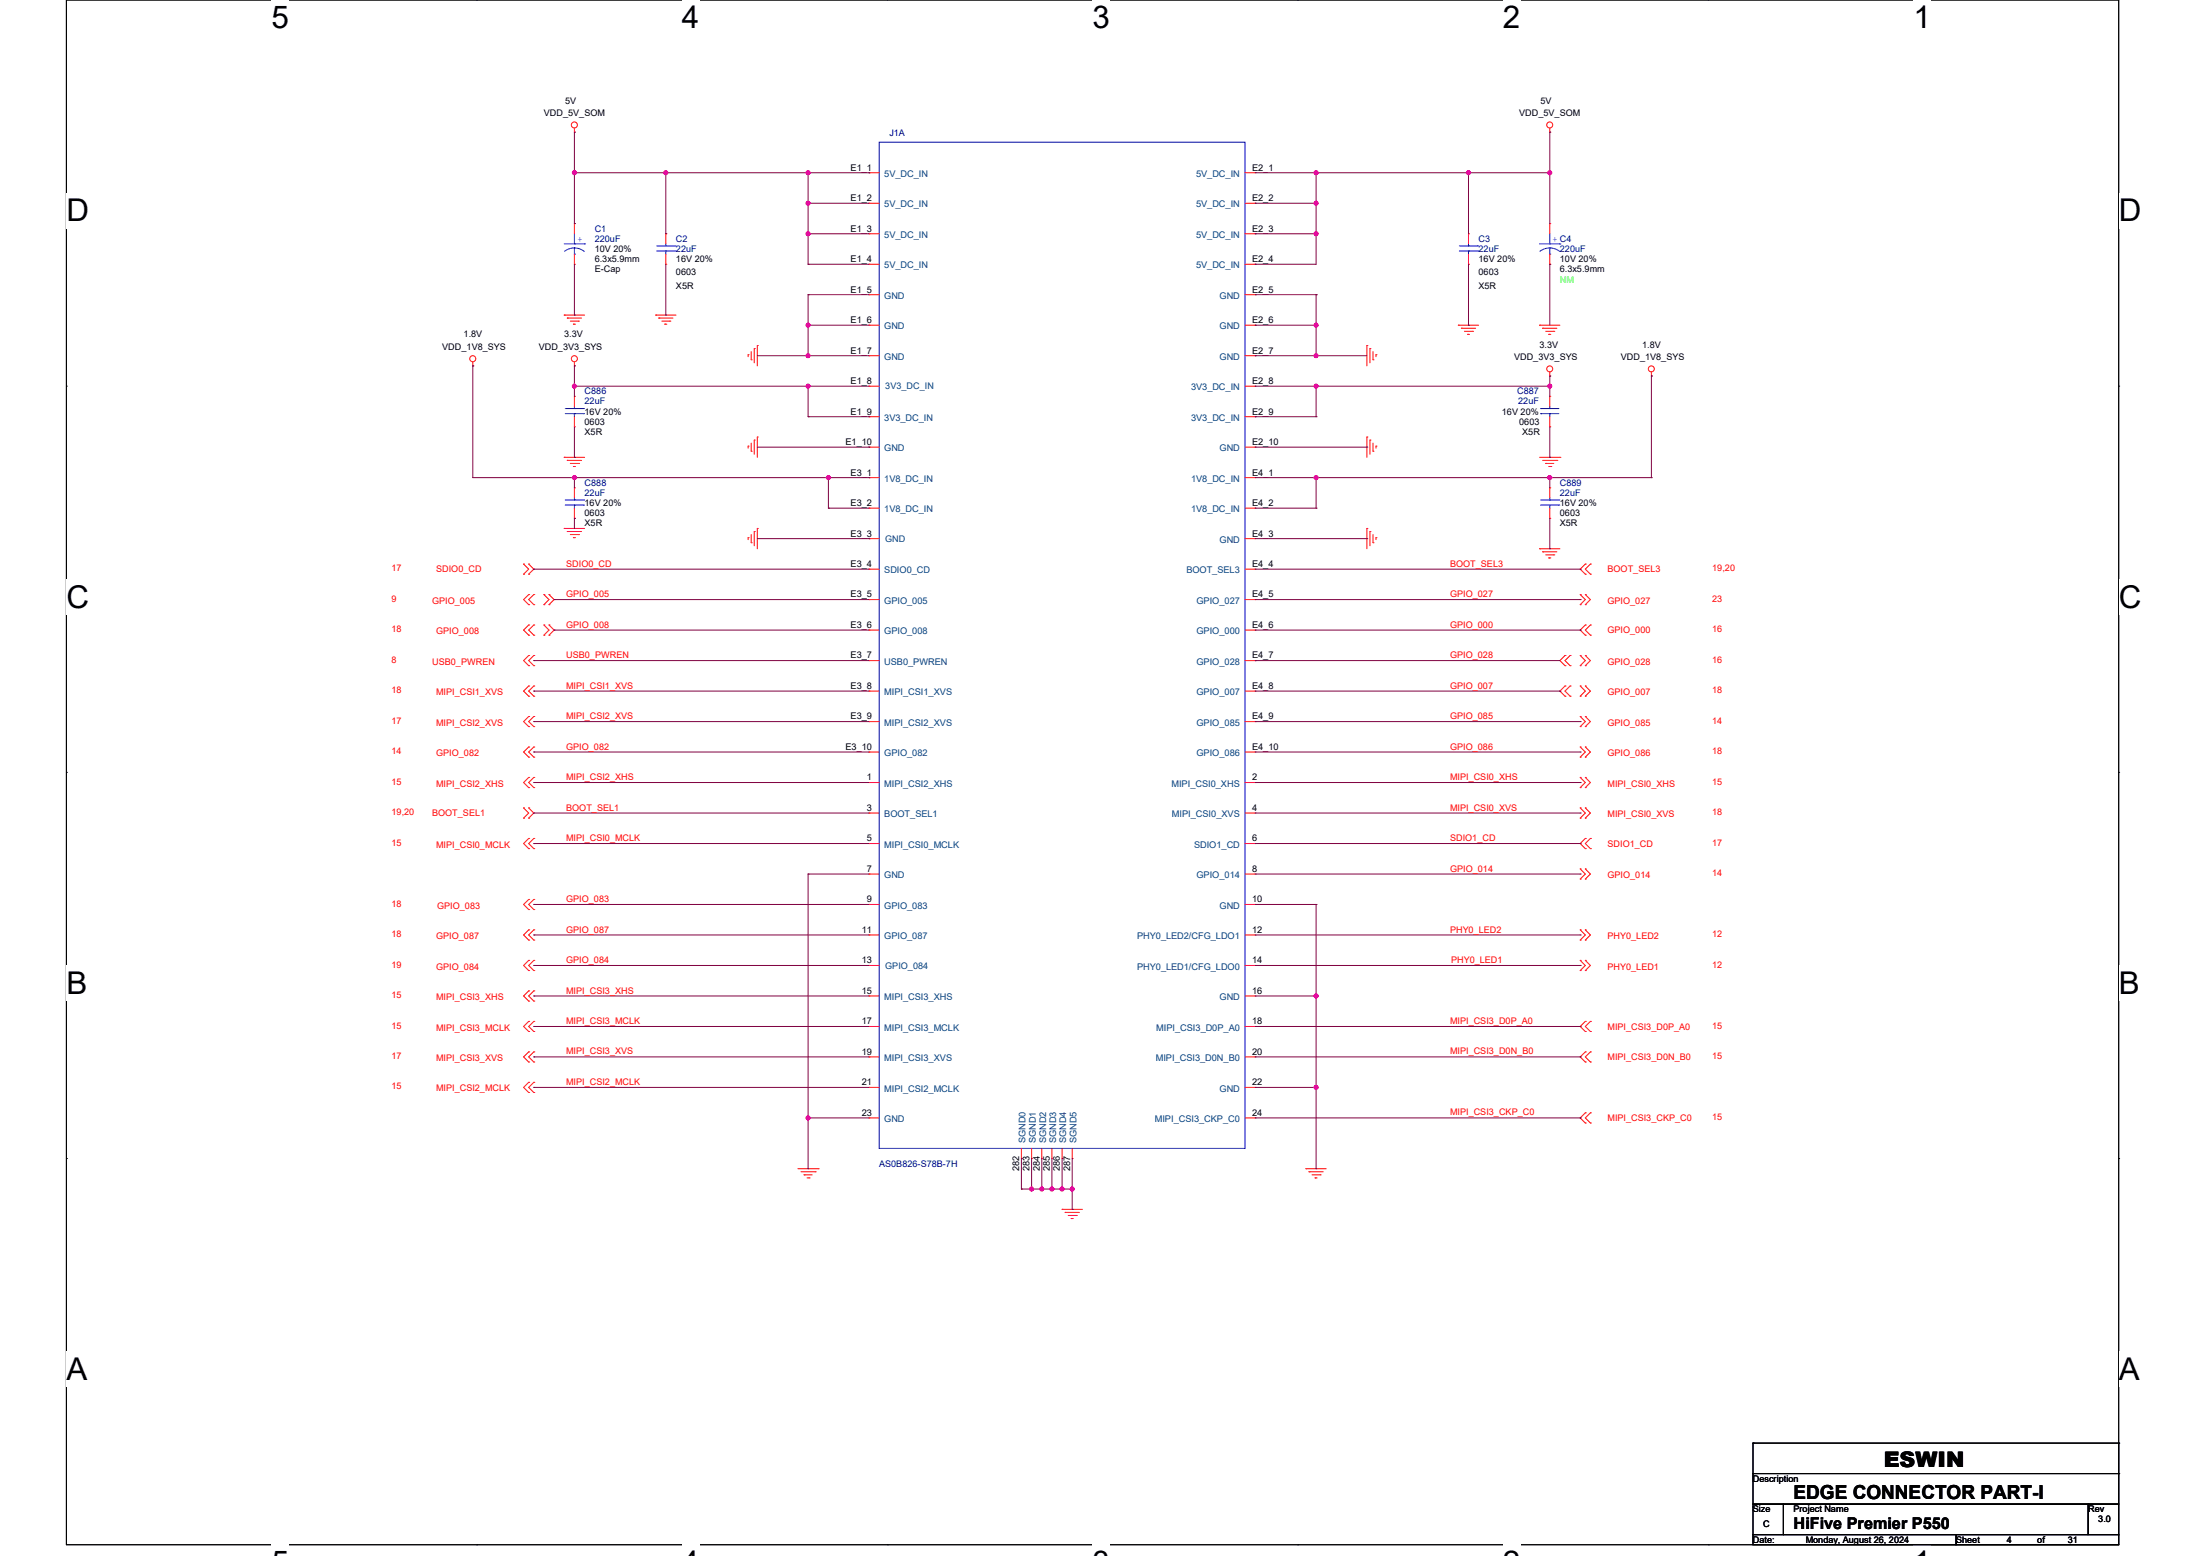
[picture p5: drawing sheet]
<svg xmlns="http://www.w3.org/2000/svg" width="297mm" height="210mm" viewBox="0 0 297 210" stroke-linecap="round" stroke-linejoin="round" font-family="sans-serif">
<path d="M9 0h277v208.5h-277z" fill="none" stroke="#000" stroke-width=".14"/>
<g fill="#fff">
<path d="M36.7 0h2.3v4.7h-2.3z"/>
<path d="M36.7 208.5h2.3v1.5h-2.3z"/>
</g>
<path d="M64.4 0h.1M64.4 208.5h.1" fill="none" stroke="#000" stroke-width=".14"/>
<g fill="#fff">
<path d="M92.1 0h2.3v4.7h-2.3z"/>
<path d="M92.1 208.5h2.3v1.5h-2.3z"/>
</g>
<path d="M119.8 0h.1M119.8 208.5h.1" fill="none" stroke="#000" stroke-width=".14"/>
<g fill="#fff">
<path d="M147.5 0h2.3v4.7h-2.3z"/>
<path d="M147.5 208.5h2.3v1.5h-2.3z"/>
</g>
<path d="M175.2 0h.1M175.2 208.5h.1" fill="none" stroke="#000" stroke-width=".14"/>
<g fill="#fff">
<path d="M202.9 0h2.3v4.7h-2.3z"/>
<path d="M202.9 208.5h2.3v1.5h-2.3z"/>
</g>
<path d="M230.6 0h.1M230.6 208.5h.1" fill="none" stroke="#000" stroke-width=".14"/>
<g fill="#fff">
<path d="M258.3 0h2.4v4.7h-2.4z"/>
<path d="M258.3 208.5h2.4v1.5h-2.4z"/>
<path d="M9 26.1h3v4.7h-3z"/>
<path d="M286 26.1h3.1v4.7h-3.1z"/>
<path d="M9 78.2h3v4.7h-3z"/>
<path d="M286 78.2h3.1v4.7h-3.1z"/>
</g>
<path d="M9 52.1h.1M286 52.1h.1" fill="none" stroke="#000" stroke-width=".14"/>
<g fill="#fff">
<path d="M9 130.3h2.8v4.7h-2.8z"/>
<path d="M286 130.3h2.9v4.7h-2.9z"/>
</g>
<path d="M9 104.2h.1M286 104.2h.1" fill="none" stroke="#000" stroke-width=".14"/>
<g fill="#fff">
<path d="M9 182.4h2.8v4.7h-2.8z"/>
<path d="M286 182.4h2.9v4.7h-2.9z"/>
</g>
<g fill="none" stroke="#000" stroke-width=".14">
<path d="M9 156.4h.1M286 156.4h.1M236.7 198.9h49.3v4.1h-49.3zM236.7 194.8h.1M236.7 194.8v4.1M236.7 194.8h49.3M286 194.8h.1M286 198.9h.1M286 194.8v4.1M236.7 203h4.1v4.1h-4.1zM236.7 207.1h27.4v1.4h-27.4zM240.8 203h41.1v4.1h-41.1z"/>
<path d="M264.1 207.1h21.9v1.4h-21.9zM281.9 203h4.1v4.1h-4.1z"/>
</g>
<g fill="none" stroke="#f00" stroke-width=".14">
<path d="M77.5 17.8h.1M77.5 17.3v.5M209.2 17.8h.1M209.2 17.3v.5M77.5 30.2h.1M77.5 35.7h.1M77.5 30.2v1.3M77.5 34.3v1.4M89.9 31.5h.1M89.9 35.7h.1M89.9 31.5v1.4M89.9 34.3v1.4"/>
<path d="M117.3 23.3h.1M117.3 27.4h.1M117.3 31.5h.1M117.3 35.7h.1M117.3 39.8h.1M117.3 23.3h1.4M117.3 27.4h1.4M117.3 31.5h1.4M117.3 35.7h1.4M117.3 39.8h1.4M168.1 23.3h1.3M168.1 27.4h1.3"/>
<path d="M168.1 31.5h1.3M168.1 35.7h1.3M168.1 39.8h1.3M169.4 23.3h.1M169.4 27.4h.1M169.4 31.5h.1M169.4 35.7h.1M169.4 39.8h.1M198.2 31.5h.1M198.2 35.7h.1M198.2 31.5v1.4M198.2 34.3v1.4"/>
<path d="M209.2 30.2h.1M209.2 35.7h.1M209.2 30.2v1.3M209.2 34.3v1.4M63.8 49.4h.1M63.8 48.8v.6M76.2 42.5h.1M76.2 42.5h2.7M76.6 42.9h.1M76.6 42.9h1.9M77 43.3h1.1M77.4 43.8h.1"/>
<path d="M77.4 43.8h.3M77.5 49.4h.1M77.5 53.5h.1M77.5 57.6h.1M77.5 48.8v.6M77.5 53.5v1.4M77.5 56.2v1.4M78.1 43.3h.1M88.5 42.5h.1M88.5 42.5h2.8M88.9 42.9h.1M88.9 42.9h1.9"/>
<path d="M89.3 43.3h1.1M89.7 43.8h.1M89.7 43.8h.3M90.4 43.3h.1M101 47.9h.1M101 47.9v.2M101.4 48.6h.1M101.4 47.5v1.1M101.4 59.8v1.1M101.8 47h.1M101.8 59.4h.1M101.8 47v2"/>
<path d="M101.8 59.4v1.9M102.2 46.6h.1M102.2 59h.1M102.2 46.6v2.8M102.2 59v2.7M117.3 43.9h.1M117.3 48h.1M117.3 52.1h.1M117.3 56.2h.1M117.3 43.9h1.4M117.3 48h1.4M117.3 52.1h1.4"/>
<path d="M117.3 56.2h1.4M168.1 43.9h1.3M168.1 48h1.3M168.1 52.1h1.3M168.1 56.2h1.3M169.4 43.9h.1M169.4 48h.1M169.4 52.1h.1M169.4 56.2h.1M184.5 46.6h.1M184.5 59h.1M184.5 46.6v2.8"/>
<path d="M184.5 59v2.7M184.9 47h.1M184.9 59.4h.1M184.9 47v2M184.9 59.4v1.9M185.4 48.6h.1M185.4 47.5v1.1M185.4 59.8v1.1M185.8 47.9h.1M185.8 47.9v.2M196.9 43.9h.1M196.9 43.9h2.7"/>
<path d="M197.3 44.3h.1M197.3 44.3h1.9M197.7 44.7h1.1M198.1 45.1h.1M198.1 45.1h.3M198.8 44.7h.1M207.8 43.9h.1M207.8 43.9h2.8M208.3 44.3h.1M208.3 44.3h1.9M208.7 44.7h1.1M209.1 45.1h.1"/>
<path d="M209.1 45.1h.3M209.2 50.7h.1M209.2 53.5h.1M209.2 57.6h.1M209.2 50.2v.5M209.2 53.5v1.4M209.2 56.2v1.4M209.8 44.7h.1M222.9 50.7h.1M222.9 50.2v.5M70.7 77.5h.1M70.7 76.1h.1"/>
<path d="M70.7 76.1l.7 .7-.7 .7M71.4 76.1h.1M71.4 77.5h.1M71.4 76.1l.7 .7-.7 .7M76.2 61.7h.1M76.2 71.3h.1M76.2 61.7h2.7M76.2 71.3h2.7M76.6 62.1h.1M76.6 71.7h.1M76.6 62.1h1.9M76.6 71.7h1.9"/>
<path d="M77 62.5h1.1M77 72.1h1.1M77.4 63h.1M77.4 72.6h.1M77.4 63h.3M77.4 72.6h.3M77.5 65.8h.1M77.5 70h.1M77.5 65.8v1.4M77.5 68.6v1.4M78.1 62.5h.1M78.1 72.1h.1"/>
<path d="M101 72.6h.1M101 60.2h.1M101 60.2v.3M101 72.6v.2M101.4 73.2h.1M101.4 60.9h.1M101.4 72.1v1.1M101.8 71.7h.1M101.8 71.7v2M102.2 71.3h.1M102.2 71.3v2.8M117.3 60.3h.1"/>
<path d="M117.3 64.5h.1M117.3 68.6h.1M117.3 72.7h.1M117.3 76.8h.1M117.3 60.3h1.4M117.3 64.5h1.4M117.3 68.6h1.4M117.3 72.7h1.4M117.3 76.8h1.4M168.1 60.3h1.3M168.1 64.5h1.3M168.1 68.6h1.3"/>
<path d="M168.1 72.7h1.3M168.1 76.8h1.3M169.4 60.3h.1M169.4 64.5h.1M169.4 68.6h.1M169.4 72.7h.1M169.4 76.8h.1M184.5 71.3h.1M184.5 71.3v2.8M184.9 71.7h.1M184.9 71.7v2M185.4 60.9h.1"/>
<path d="M185.4 73.2h.1M185.4 72.1v1.1M185.8 60.2h.1M185.8 72.6h.1M185.8 60.2v.3M185.8 72.6v.2M207.8 74.1h.1M207.8 61.7h2.8M207.8 74.1h2.8M208.3 74.5h.1M208.3 62.1h1.9M208.3 74.5h1.9"/>
<path d="M208.7 62.5h.1M208.7 62.5h1.1M208.7 74.9h1.1M209.1 75.3h.1M209.1 63h.3M209.1 75.3h.3M209.2 65.8h.1M209.2 70h.1M209.2 65.8v1.4M209.2 68.6v1.4M209.4 63h.1M209.8 74.9h.1"/>
<path d="M210.2 62.1h.1M210.6 61.7h.1M214 76.1h.1M214 77.5h.1M214 76.1l-.7 .7 .7 .7M214.7 77.5h.1M214.7 76.1h.1M214.7 76.1l-.7 .7 .7 .7M71.4 98.1h.1M71.4 96.7h.1M71.4 85.7h.1M71.4 84.3h.1"/>
<path d="M71.4 89.8h.1M71.4 88.5h.1M71.4 81.6h.1M71.4 80.2h.1M71.4 94h.1M71.4 92.6h.1M71.4 96.7l-.7 .7 .7 .7M71.4 80.2l-.7 .7 .7 .7M71.4 88.5l-.7 .7 .7 .6M71.4 84.3l-.7 .7 .7 .7M71.4 92.6l-.7 .7 .7 .7M72.1 98.1h.1"/>
<path d="M72.1 96.7h.1M72.1 85.7h.1M72.1 84.3h.1M72.1 89.8h.1M72.1 88.5h.1M72.1 81.6h.1M72.1 80.2h.1M72.1 94h.1M72.1 92.6h.1M72.1 96.7l-.7 .7 .7 .7M72.1 84.3l-.7 .7 .7 .7M72.1 88.5l-.7 .7 .7 .6"/>
<path d="M72.1 80.2l-.7 .7 .7 .7M72.1 92.6l-.7 .7 .7 .7M73.4 85.7h.1M73.4 84.3h.1M73.4 81.6h.1M73.4 80.2h.1M73.4 84.3l.7 .7-.7 .7M73.4 80.2l.7 .7-.7 .7M74.1 84.3h.1M74.1 85.7h.1M74.1 80.2h.1M74.1 81.6h.1"/>
<path d="M74.1 84.3l.7 .7-.7 .7M74.1 80.2l.7 .7-.7 .7M117.3 80.9h.1M117.3 85h.1M117.3 89.2h.1M117.3 93.3h.1M117.3 97.4h.1M117.3 80.9h1.4M117.3 85h1.4M117.3 89.2h1.4M117.3 93.3h1.4M117.3 97.4h1.4"/>
<path d="M168.1 80.9h1.3M168.1 85h1.3M168.1 89.2h1.3M168.1 93.3h1.3M168.1 97.4h1.3M169.4 80.9h.1M169.4 85h.1M169.4 89.2h.1M169.4 93.3h.1M169.4 97.4h.1M211.3 92.6h.1M211.3 94h.1"/>
<path d="M211.3 88.5h.1M211.3 89.8h.1M211.3 92.6l-.7 .7 .7 .7M211.3 88.5l-.7 .7 .7 .6M212 94h.1M212 92.6h.1M212 89.8h.1M212 88.5h.1M212 92.6l-.7 .7 .7 .7M212 88.5l-.7 .7 .7 .6M213.3 94h.1M213.3 92.6h.1"/>
<path d="M213.3 89.8h.1M213.3 88.5h.1M213.3 81.6h.1M213.3 80.2h.1M213.3 98.1h.1M213.3 96.7h.1M213.3 92.6l.7 .7-.7 .7M213.3 88.5l.7 .7-.7 .6M213.3 80.2l.7 .7-.7 .7M213.3 96.7l.7 .7-.7 .7M214 94h.1M214 92.6h.1"/>
<path d="M214 89.8h.1M214 88.5h.1M214 81.6h.1M214 80.2h.1M214 84.3h.1M214 85.7h.1M214 98.1h.1M214 96.7h.1M214 88.5l.7 .7-.7 .6M214 96.7l.7 .7-.7 .7M214 92.6l.7 .7-.7 .7M214 80.2l.7 .7-.7 .7"/>
<path d="M214 84.3l-.7 .7 .7 .7M214.7 85.7h.1M214.7 84.3h.1M214.7 84.3l-.7 .7 .7 .7M70.7 110.4h.1M70.7 109h.1M70.7 109l.7 .7-.7 .7M71.4 109h.1M71.4 110.4h.1M71.4 102.2h.1M71.4 100.8h.1M71.4 106.3h.1"/>
<path d="M71.4 104.9h.1M71.4 114.5h.1M71.4 113.2h.1M71.4 109l.7 .7-.7 .7M71.4 100.8l-.7 .7 .7 .7M71.4 104.9l-.7 .7 .7 .7M71.4 113.2l-.7 .6 .7 .7M72.1 102.2h.1M72.1 100.8h.1M72.1 106.3h.1M72.1 104.9h.1M72.1 114.5h.1"/>
<path d="M72.1 113.2h.1M72.1 100.8l-.7 .7 .7 .7M72.1 104.9l-.7 .7 .7 .7M72.1 113.2l-.7 .6 .7 .7M117.3 101.5h.1M117.3 105.6h.1M117.3 109.7h.1M117.3 113.8h.1M117.3 118h.1M117.3 101.5h1.4M117.3 105.6h1.4M117.3 109.7h1.4"/>
<path d="M117.3 113.8h1.4M117.3 118h1.4M168.1 101.5h1.3M168.1 105.6h1.3M168.1 109.7h1.3M168.1 113.8h1.3M168.1 118h1.3M169.4 101.5h.1M169.4 118h.1M169.4 105.6h.1M169.4 109.7h.1M169.4 113.8h.1"/>
<path d="M213.3 118.6h.1M213.3 117.3h.1M213.3 102.2h.1M213.3 100.8h.1M213.3 110.4h.1M213.3 109h.1M213.3 106.3h.1M213.3 104.9h.1M213.3 117.3l.7 .7-.7 .6M213.3 100.8l.7 .7-.7 .7M213.3 109l.7 .7-.7 .7M213.3 104.9l.7 .7-.7 .7"/>
<path d="M214 118.6h.1M214 117.3h.1M214 102.2h.1M214 100.8h.1M214 110.4h.1M214 109h.1M214 106.3h.1M214 104.9h.1M214 113.2h.1M214 114.5h.1M214 117.3l.7 .7-.7 .6M214 100.8l.7 .7-.7 .7"/>
<path d="M214 109l.7 .7-.7 .7M214 104.9l.7 .7-.7 .7M214 113.2l-.7 .6 .7 .7M214.7 114.5h.1M214.7 113.2h.1M214.7 113.2l-.7 .6 .7 .7M71.4 139.2h.1M71.4 137.8h.1M71.4 122.8h.1M71.4 121.4h.1M71.4 131h.1M71.4 129.6h.1"/>
<path d="M71.4 126.9h.1M71.4 125.5h.1M71.4 135.1h.1M71.4 133.7h.1M71.4 137.8l-.7 .7 .7 .7M71.4 121.4l-.7 .7 .7 .7M71.4 129.6l-.7 .7 .7 .7M71.4 125.5l-.7 .7 .7 .7M71.4 133.7l-.7 .7 .7 .7M72.1 139.2h.1M72.1 137.8h.1M72.1 122.8h.1"/>
<path d="M72.1 121.4h.1M72.1 131h.1M72.1 129.6h.1M72.1 126.9h.1M72.1 125.5h.1M72.1 135.1h.1M72.1 133.7h.1M72.1 137.8l-.7 .7 .7 .7M72.1 121.4l-.7 .7 .7 .7M72.1 129.6l-.7 .7 .7 .7M72.1 125.5l-.7 .7 .7 .7M72.1 133.7l-.7 .7 .7 .7"/>
<path d="M117.3 126.2h.1M117.3 130.3h.1M117.3 134.4h.1M117.3 138.5h.1M117.3 122.1h.1M117.3 126.2h1.4M117.3 130.3h1.4M117.3 134.4h1.4M117.3 138.5h1.4M117.3 122.1h1.4M168.1 126.2h1.3M168.1 130.3h1.3"/>
<path d="M168.1 134.4h1.3M168.1 138.5h1.3M168.1 122.1h1.3M169.4 126.2h.1M169.4 130.3h.1M169.4 134.4h.1M169.4 138.5h.1M169.4 122.1h.1M213.3 126.9h.1M213.3 125.5h.1M213.3 131h.1M213.3 129.6h.1"/>
<path d="M213.3 125.5l.7 .7-.7 .7M213.3 129.6l.7 .7-.7 .7M214 137.8h.1M214 139.2h.1M214 126.9h.1M214 125.5h.1M214 131h.1M214 129.6h.1M214 137.8l-.7 .7 .7 .7M214 125.5l.7 .7-.7 .7M214 129.6l.7 .7-.7 .7M214.7 139.2h.1"/>
<path d="M214.7 137.8h.1M214.7 137.8l-.7 .7 .7 .7M71.4 143.3h.1M71.4 142h.1M71.4 147.4h.1M71.4 146.1h.1M71.4 142l-.7 .6 .7 .7M71.4 146.1l-.7 .7 .7 .6M72.1 143.3h.1M72.1 142h.1M72.1 147.4h.1M72.1 146.1h.1"/>
<path d="M72.1 142l-.7 .6 .7 .7M72.1 146.1l-.7 .7 .7 .6M107.7 157.7h2.8M108.1 158.1h2M108.5 158.6h.1M108.5 158.6h1.1M109 159h.2M109.2 159h.1M110.1 158.1h.1M110.5 157.7h.1M117.3 142.6h.1M117.3 146.8h.1"/>
<path d="M117.3 150.9h.1M117.3 142.6h1.4M117.3 146.8h1.4M117.3 150.9h1.4M137.9 156.4h.1M137.9 155v1.4M139.3 156.4h.1M139.3 155v1.4M140.6 156.4h.1M140.6 155v1.4M142 156.4h.1M142 155v1.4"/>
<path d="M143.4 156.4h.1M143.4 155v1.4M144.7 156.4h.1M144.7 155v1.4M168.1 142.6h1.3M168.1 146.8h1.3M168.1 150.9h1.3M169.4 142.6h.1M169.4 146.8h.1M169.4 150.9h.1M176.3 157.7h.1M176.3 157.7h2.7"/>
<path d="M176.7 158.1h.1M176.7 158.1h1.9M177.1 158.6h1.1M177.5 159h.1M177.5 159h.3M178.2 158.6h.1M214 142h.1M214 143.3h.1M214 150.2h.1M214 151.6h.1M214 142l-.7 .6 .7 .7M214 150.2l-.7 .7 .7 .7"/>
<path d="M214.7 143.3h.1M214.7 142h.1M214.7 151.6h.1M214.7 150.2h.1M214.7 142l-.7 .6 .7 .7M214.7 150.2l-.7 .7 .7 .7M143.4 163.2h.1M143.4 163.2h2.7M143.8 163.6h.1M143.8 163.6h1.9M144.2 164h1.1M144.6 164.5h.1"/>
<path d="M144.6 164.5h.3M145.3 164h.1"/>
<circle cx="77.5" cy="16.9" r=".41"/>
<circle cx="209.2" cy="16.9" r=".4"/>
<circle cx="63.8" cy="48.4" r=".41"/>
<circle cx="77.5" cy="48.4" r=".41"/>
<circle cx="209.2" cy="49.8" r=".4"/>
<circle cx="222.9" cy="49.8" r=".4"/>
</g>
<g fill="none" stroke="#00f" stroke-width=".14">
<path d="M118.7 19.2h49.4v135.8h-49.4zM76.2 32.9h2.7M77.5 34.3h.1M77.5 32.9h.1M77.5 33.5a2.18 2.18 0 0 1 1.4 .4M77.5 33.5a2.17 2.17 0 0 0-1.3 .4M77.5 31.5v1.4M77.5 33.5v.8M78.9 32.9h.1M88.7 33.9h2.4M88.7 33.2h2.4M89.9 33.2h.1"/>
<path d="M89.9 33.9h.1M89.9 32.9v.3M89.9 33.9v.4M91.1 33.9h.1M91.1 33.2h.1M197 33.9h2.5M197 33.2h2.5M198.2 33.2h.1M198.2 33.9h.1M198.2 32.9v.3M198.2 33.9v.4M199.5 33.9h.1"/>
<path d="M199.5 33.2h.1M207.8 32.9h2.8M209.2 34.3h.1M209.2 32.9h.1M209.2 33.5a2.18 2.18 0 0 1 1.4 .4M209.2 33.5a2.18 2.18 0 0 0-1.3 .4M209.2 31.5v1.4M209.2 33.5v.8M210.6 32.9h.1M76.3 55.8h2.5M76.3 55.1h2.5M77.5 55.1h.1"/>
<path d="M77.5 55.8h.1M77.5 54.9v.2M77.5 55.8v.4M78.8 55.8h.1M78.8 55.1h.1M208 55.8h.1M208 55.1h.1M208 55.8h2.4M208 55.1h2.4M209.2 55.1h.1M209.2 55.8h.1M209.2 54.9v.2"/>
<path d="M209.2 55.8v.4M76.3 68.2h2.5M76.3 67.5h2.5M77.5 67.5h.1M77.5 68.2h.1M77.5 67.2v.3M77.5 68.2v.4M78.8 68.2h.1M78.8 67.5h.1M208 68.2h2.4M208 67.5h2.4M209.2 67.5h.1"/>
<path d="M209.2 68.2h.1M209.2 67.2v.3M209.2 68.2v.4M210.4 68.2h.1M210.4 67.5h.1"/>
</g>
<g fill="none" stroke="#800040" stroke-width=".14">
<path d="M77.5 17.8h.1M77.5 17.8v12.4M209.2 17.8h.1M209.2 17.8v12.4M77.5 23.3h.1M77.5 30.2h.1M77.5 23.3h39.8M77.5 35.7v6.8M89.9 31.5h.1M89.9 23.3v8.2M89.9 35.7v6.8M109.1 23.3h.1"/>
<path d="M109.1 27.4h.1M109.1 31.5h.1M109.1 35.7h.1M109.1 39.8h.1M109.1 27.4h8.2M109.1 31.5h8.2M109.1 35.7h8.2M109.1 23.3v12.4M109.1 39.8v8.2M109.1 39.8h8.2M117.3 23.3h.1M169.4 27.4h.1"/>
<path d="M169.4 31.5h.1M169.4 35.7h.1M169.4 23.3h39.8M169.4 27.4h8.3M169.4 31.5h8.3M169.4 39.8h8.3M177.7 23.3h.1M177.7 27.4h.1M177.7 31.5h.1M177.7 39.8h.1M177.7 23.3v12.4h-8.3M177.7 39.8v8.2"/>
<path d="M198.2 23.3h.1M198.2 23.3v8.2M198.2 35.7v8.2M209.2 23.3h.1M209.2 35.7h.1M209.2 35.7v8.2M63.8 49.4h.1M63.8 49.4v15.1h53.5M77.5 42.5h.1M77.5 52.1h.1M77.5 49.4h.1M77.5 49.4v4.1"/>
<path d="M77.5 57.6v4.1M77.5 52.1h39.8M89.9 42.5h.1M102.2 48h15.1M109.1 48h.1M109.1 43.9h.1M109.1 52.1h.1M109.1 56.2h.1M109.1 43.9h8.2M109.1 52.1v4.1M109.1 56.2h8.2M117.3 56.2h.1"/>
<path d="M169.4 43.9h.1M169.4 48h.1M169.4 56.2h.1M169.4 48h15.1M169.4 43.9h8.3M169.4 52.1h39.8M169.4 56.2h8.3M177.7 48h.1M177.7 52.1h.1M177.7 56.2h.1M177.7 52.1v4.1M198.2 43.9h.1"/>
<path d="M209.2 50.7h.1M209.2 52.1h.1M209.2 50.7v2.8M209.2 57.6v4.1M222.9 50.7h.1M222.9 50.7v13.8M72.1 76.8h.1M72.1 76.8h45.2M77.5 61.7h.1M77.5 64.5h.1M77.5 70h.1M77.5 64.5v1.3"/>
<path d="M77.5 70v1.3M102.2 72.7h15.1M102.2 60.3h15.1M111.8 64.5h.1M111.8 68.6h.1M111.8 68.6h5.5M111.8 64.5v4.1M117.3 72.7h.1M117.3 64.5h.1M117.3 60.3h.1M169.4 64.5h53.5M169.4 72.7h15.1"/>
<path d="M169.4 68.6h8.3M169.4 60.3h15.1M169.4 76.8h43.9M177.7 64.5h.1M177.7 68.6h.1M177.7 64.5v4.1M184.5 60.3h.1M184.5 72.7h.1M209.2 61.7h.1M209.2 64.5h.1M209.2 74.1h.1M209.2 64.5v1.3"/>
<path d="M209.2 70v4.1M213.3 76.8h.1M222.9 64.5h.1M72.1 97.4h.1M72.1 89.2h.1M72.1 93.3h.1M72.1 97.4h45.2M72.1 93.3h45.2M72.1 89.2h45.2M74.8 85h.1M74.8 80.9h.1M74.8 85h42.5"/>
<path d="M74.8 80.9h42.5M169.4 89.2h.1M169.4 97.4h43.9M169.4 93.3h41.2M169.4 89.2h41.2M169.4 85h43.9M169.4 80.9h43.9M210.6 93.3h.1M213.3 80.9h.1M213.3 85h.1M213.3 97.4h.1M72.1 109.7h.1"/>
<path d="M72.1 101.5h.1M72.1 105.6h.1M72.1 113.8h.1M72.1 109.7h45.2M72.1 101.5h45.2M72.1 105.6h45.2M72.1 113.8h45.2M109.1 118h.1M109.1 118v39.7M109.1 118h8.2M169.4 109.7h43.9M169.4 118h43.9"/>
<path d="M169.4 101.5h43.9M169.4 105.6h43.9M169.4 113.8h43.9M213.3 118h.1M213.3 101.5h.1M213.3 109.7h.1M213.3 105.6h.1M213.3 113.8h.1M72.1 138.5h.1M72.1 122.1h.1M72.1 130.3h.1M72.1 126.2h.1"/>
<path d="M72.1 134.4h.1M72.1 134.4h45.2M72.1 138.5h45.2M72.1 126.2h45.2M72.1 130.3h45.2M72.1 122.1h45.2M169.4 134.4h8.3M169.4 138.5h43.9M169.4 126.2h43.9M169.4 130.3h43.9M169.4 122.1h8.3M177.7 134.4h.1"/>
<path d="M177.7 122.1h.1M177.7 122.1v35.6M213.3 138.5h.1M213.3 126.2h.1M213.3 130.3h.1M72.1 142.6h.1M72.1 146.8h.1M72.1 146.8h45.2M72.1 142.6h45.2M109.1 150.9h.1M109.1 157.7h.1M109.1 150.9h8.2"/>
<path d="M137.9 156.4v4.1M139.3 156.4v4.1M140.6 156.4v4.1M142 156.4v4.1M143.4 156.4v4.1M144.7 156.4v6.8M169.4 146.8h8.3M169.4 142.6h43.9M169.4 150.9h43.9M177.7 146.8h.1M177.7 157.7h.1M213.3 142.6h.1"/>
<path d="M213.3 150.9h.1M137.9 160.5h.1M137.9 160.5h6.8M139.3 160.5h.1M140.6 160.5h.1M142 160.5h.1M143.4 160.5h.1M144.7 160.5h.1M144.7 163.2h.1"/>
</g>
<g fill="#f0f" stroke="#f0f" stroke-width=".14">
<circle cx="109.1" cy="48" r=".27"/>
<circle cx="89.9" cy="23.3" r=".27"/>
<circle cx="77.5" cy="23.3" r=".27"/>
<circle cx="109.1" cy="27.4" r=".27"/>
<circle cx="109.1" cy="31.5" r=".27"/>
<circle cx="109.1" cy="43.9" r=".27"/>
<circle cx="177.7" cy="27.4" r=".27"/>
<circle cx="177.7" cy="31.5" r=".27"/>
<circle cx="177.7" cy="43.9" r=".27"/>
<circle cx="109.1" cy="23.3" r=".27"/>
<circle cx="209.2" cy="23.3" r=".27"/>
<circle cx="177.7" cy="23.3" r=".27"/>
<circle cx="198.2" cy="23.3" r=".27"/>
<circle cx="177.7" cy="146.8" r=".27"/>
<circle cx="109.1" cy="150.9" r=".27"/>
<circle cx="109.1" cy="52.1" r=".27"/>
<circle cx="77.5" cy="52.1" r=".27"/>
<circle cx="209.2" cy="52.1" r=".27"/>
<circle cx="177.7" cy="52.1" r=".27"/>
<circle cx="177.7" cy="64.5" r=".27"/>
<circle cx="77.5" cy="64.5" r=".27"/>
<circle cx="111.8" cy="64.5" r=".27"/>
<circle cx="209.2" cy="64.5" r=".27"/>
<circle cx="177.7" cy="48" r=".27"/>
<circle cx="177.7" cy="134.4" r=".27"/>
<circle cx="139.3" cy="160.5" r=".27"/>
<circle cx="140.6" cy="160.5" r=".27"/>
<circle cx="142" cy="160.5" r=".27"/>
<circle cx="143.4" cy="160.5" r=".27"/>
<circle cx="144.7" cy="160.5" r=".27"/>
</g>
<g font-size="4.2">
<text x="36.7" y="3.8">5</text>
<text x="92.1" y="3.8">4</text>
<text x="147.5" y="3.8">3</text>
<text x="202.9" y="3.8">2</text>
<text x="258.3" y="3.8">1</text>
<text x="9" y="29.9">D</text>
<text x="286" y="29.9">D</text>
<text x="9" y="82">C</text>
<text x="286" y="82">C</text>
<text x="9" y="134.1">B</text>
<text x="286" y="134.1">B</text>
<text x="9" y="186.2">A</text>
<text x="286" y="186.2">A</text>
</g>
<text font-size="2.9" x="254.3" y="197.9">ESWIN</text>
<text font-size="2.6" x="242.1" y="202.3">EDGE CONNECTOR PART-I</text>
<text font-size="2.2" x="242.1" y="206.4">HiFive Premier P550</text>
<g font-size="1.2">
<text x="73.4" y="15.6">VDD_5V_SOM</text>
<text x="76.3" y="14">5V</text>
<text x="205.1" y="15.6">VDD_5V_SOM</text>
<text x="208" y="14">5V</text>
<text x="114.8" y="23">E1_1</text>
<text x="169" y="23">E2_1</text>
<text x="114.8" y="27.1">E1_2</text>
<text x="169" y="27.1">E2_2</text>
<text x="80.3" y="34">10V 20%</text>
<text x="80.3" y="35.4">6.3x5.9mm</text>
<text x="91.3" y="35.4">16V 20%</text>
<text x="114.8" y="31.3">E1_3</text>
<text x="114.8" y="35.4">E1_4</text>
<text x="169" y="31.3">E2_3</text>
<text x="169" y="35.4">E2_4</text>
<text x="199.6" y="35.4">16V 20%</text>
<text x="210.6" y="35.4">10V 20%</text>
<text x="80.3" y="36.8">E-Cap</text>
<text x="91.3" y="37.2">0603</text>
<text x="91.3" y="39">X5R</text>
<text x="114.8" y="39.5">E1_5</text>
<text x="169" y="39.5">E2_5</text>
<text x="199.6" y="37.2">0603</text>
<text x="199.6" y="39">X5R</text>
<text x="210.6" y="36.8">6.3x5.9mm</text>
<text x="59.7" y="47.2">VDD_1V8_SYS</text>
<text x="62.6" y="45.5">1.8V</text>
<text x="72.7" y="47.2">VDD_3V3_SYS</text>
<text x="76.2" y="45.5">3.3V</text>
<text x="114.8" y="43.6">E1_6</text>
<text x="114.8" y="47.7">E1_7</text>
<text x="169" y="43.6">E2_6</text>
<text x="169" y="47.7">E2_7</text>
<text x="207.8" y="46.9">3.3V</text>
<text x="221.7" y="46.9">1.8V</text>
<text x="114.8" y="51.8">E1_8</text>
<text x="169" y="51.8">E2_8</text>
<text x="204.4" y="48.6">VDD_3V3_SYS</text>
<text x="218.8" y="48.6">VDD_1V8_SYS</text>
<text x="78.9" y="56">16V 20%</text>
<text x="78.9" y="57.3">0603</text>
<text x="78.9" y="58.7">X5R</text>
<text x="114.8" y="56">E1_9</text>
<text x="169" y="56">E2_9</text>
<text x="202.8" y="56">16V 20%</text>
<text x="205.1" y="57.3">0603</text>
<text x="205.5" y="58.7">X5R</text>
<text x="114.1" y="60.1">E1_10</text>
<text x="114.8" y="64.2">E3_1</text>
<text x="169" y="60.1">E2_10</text>
<text x="169" y="64.2">E4_1</text>
<text x="78.9" y="68.3">16V 20%</text>
<text x="78.9" y="69.7">0603</text>
<text x="78.9" y="71.1">X5R</text>
<text x="114.8" y="68.3">E3_2</text>
<text x="169" y="68.3">E4_2</text>
<text x="210.6" y="68.3">16V 20%</text>
<text x="210.6" y="69.7">0603</text>
<text x="210.6" y="71.1">X5R</text>
<text x="114.8" y="72.4">E3_3</text>
<text x="114.8" y="76.5">E3_4</text>
<text x="169" y="72.4">E4_3</text>
<text x="169" y="76.5">E4_4</text>
<text x="114.8" y="80.6">E3_5</text>
<text x="169" y="80.6">E4_5</text>
<text x="114.8" y="84.8">E3_6</text>
<text x="114.8" y="88.9">E3_7</text>
<text x="169" y="84.8">E4_6</text>
<text x="169" y="88.9">E4_7</text>
<text x="114.8" y="93">E3_8</text>
<text x="169" y="93">E4_8</text>
<text x="114.1" y="101.2">E3_10</text>
<text x="114.8" y="97.1">E3_9</text>
<text x="169" y="97.1">E4_9</text>
<text x="169" y="101.2">E4_10</text>
<text x="117" y="105.3">1</text>
<text x="169" y="105.3">2</text>
<text x="117" y="109.4">3</text>
<text x="117" y="113.6">5</text>
<text x="169" y="109.4">4</text>
<text x="169" y="113.6">6</text>
<text x="117" y="117.7">7</text>
<text x="169" y="117.7">8</text>
<text x="116.3" y="125.9">11</text>
<text x="117" y="121.8">9</text>
<text x="169" y="125.9">12</text>
<text x="169" y="121.8">10</text>
<text x="116.3" y="130">13</text>
<text x="169" y="130">14</text>
<text x="116.3" y="134.1">15</text>
<text x="169" y="134.1">16</text>
<text x="116.3" y="138.2">17</text>
<text x="116.3" y="142.4">19</text>
<text x="169" y="138.2">18</text>
<text x="169" y="142.4">20</text>
<text x="116.3" y="146.5">21</text>
<text x="169" y="146.5">22</text>
<text x="116.3" y="150.6">23</text>
<text x="169" y="150.6">24</text>
<text x="137.6" y="158.1" transform="rotate(-90 137.6 158.1)">282</text>
<text x="139" y="158.1" transform="rotate(-90 139 158.1)">283</text>
<text x="140.4" y="158.1" transform="rotate(-90 140.4 158.1)">284</text>
<text x="141.7" y="158.1" transform="rotate(-90 141.7 158.1)">285</text>
<text x="143.1" y="158.1" transform="rotate(-90 143.1 158.1)">286</text>
<text x="144.5" y="158.1" transform="rotate(-90 144.5 158.1)">287</text>
<text x="236.6" y="200">Description</text>
<text x="236.6" y="204.1">Size</text>
<text x="236.6" y="208.2">Date:</text>
<text x="238" y="206.2">C</text>
<text x="242.1" y="204.1">Project Name</text>
<text x="243.8" y="208.2">Monday, August 26, 2024</text>
<text x="264.1" y="208.2">Sheet</text>
<text x="270.9" y="208.2">4</text>
<text x="275" y="208.2">of</text>
<text x="279.2" y="208.2">31</text>
<text x="281.9" y="204.1">Rev</text>
<text x="283.3" y="205.5">3.0</text>
</g>
<g font-size="1.2" fill="#004080">
<text x="119.4" y="23.9">5V_DC_IN</text>
<text x="161.5" y="23.9">5V_DC_IN</text>
<text x="119.4" y="28">5V_DC_IN</text>
<text x="161.5" y="28">5V_DC_IN</text>
<text x="119.4" y="32.1">5V_DC_IN</text>
<text x="161.5" y="32.1">5V_DC_IN</text>
<text x="119.4" y="36.2">5V_DC_IN</text>
<text x="119.4" y="40.3">GND</text>
<text x="161.5" y="36.2">5V_DC_IN</text>
<text x="164.6" y="40.3">GND</text>
<text x="119.4" y="44.4">GND</text>
<text x="164.6" y="44.4">GND</text>
<text x="119.4" y="48.6">GND</text>
<text x="119.5" y="52.5">3V3_DC_IN</text>
<text x="160.8" y="52.7">3V3_DC_IN</text>
<text x="164.6" y="48.6">GND</text>
<text x="119.4" y="56.8">3V3_DC_IN</text>
<text x="160.8" y="56.8">3V3_DC_IN</text>
<text x="119.4" y="60.9">GND</text>
<text x="119.4" y="65">1V8_DC_IN</text>
<text x="160.8" y="65">1V8_DC_IN</text>
<text x="164.6" y="60.9">GND</text>
<text x="119.4" y="69.1">1V8_DC_IN</text>
<text x="160.8" y="69.1">1V8_DC_IN</text>
<text x="119.4" y="77.4">SDIO0_CD</text>
<text x="119.5" y="73.1">GND</text>
<text x="160.2" y="77.4">BOOT_SEL3</text>
<text x="164.6" y="73.3">GND</text>
<text x="119.4" y="81.5">GPIO_005</text>
<text x="161.5" y="81.5">GPIO_027</text>
<text x="119.4" y="85.6">GPIO_008</text>
<text x="119.4" y="89.7">USB0_PWREN</text>
<text x="161.5" y="85.6">GPIO_000</text>
<text x="161.5" y="89.7">GPIO_028</text>
<text x="119.4" y="93.8">MIPI_CSI1_XVS</text>
<text x="161.5" y="93.8">GPIO_007</text>
<text x="119.4" y="97.9">MIPI_CSI2_XVS</text>
<text x="161.5" y="97.9">GPIO_085</text>
<text x="119.4" y="102.1">GPIO_082</text>
<text x="119.4" y="106.2">MIPI_CSI2_XHS</text>
<text x="158.1" y="106.2">MIPI_CSI0_XHS</text>
<text x="161.5" y="102.1">GPIO_086</text>
<text x="119.4" y="110.3">BOOT_SEL1</text>
<text x="158.2" y="110.3">MIPI_CSI0_XVS</text>
<text x="119.4" y="114.4">MIPI_CSI0_MCLK</text>
<text x="119.4" y="118.5">GND</text>
<text x="161.2" y="114.4">SDIO1_CD</text>
<text x="161.5" y="118.5">GPIO_014</text>
<text x="119.4" y="122.6">GPIO_083</text>
<text x="164.6" y="122.6">GND</text>
<text x="119.4" y="126.7">GPIO_087</text>
<text x="119.5" y="130.7">GPIO_084</text>
<text x="153.5" y="126.7">PHY0_LED2/CFG_LDO1</text>
<text x="153.5" y="130.9">PHY0_LED1/CFG_LDO0</text>
<text x="119.4" y="135">MIPI_CSI3_XHS</text>
<text x="164.6" y="135">GND</text>
<text x="119.4" y="139.1">MIPI_CSI3_MCLK</text>
<text x="119.4" y="143.2">MIPI_CSI3_XVS</text>
<text x="156" y="143.2">MIPI_CSI3_D0N_B0</text>
<text x="156.1" y="139.1">MIPI_CSI3_D0P_A0</text>
<text x="119.4" y="147.3">MIPI_CSI2_MCLK</text>
<text x="164.6" y="147.3">GND</text>
<text x="119.4" y="151.4">GND</text>
<text x="138.5" y="154.3" transform="rotate(-90 138.5 154.3)">SGND0</text>
<text x="139.8" y="154.3" transform="rotate(-90 139.8 154.3)">SGND1</text>
<text x="141.2" y="154.3" transform="rotate(-90 141.2 154.3)">SGND2</text>
<text x="142.6" y="154.3" transform="rotate(-90 142.6 154.3)">SGND3</text>
<text x="144" y="154.3" transform="rotate(-90 144 154.3)">SGND4</text>
<text x="145.3" y="154.3" transform="rotate(-90 145.3 154.3)">SGND5</text>
<text x="155.9" y="151.4">MIPI_CSI3_CKP_C0</text>
</g>
<g font-size="1.2" fill="#000080">
<text x="120.1" y="18.4">J1A</text>
<text x="80.3" y="31.3">C1</text>
<text x="80.3" y="32.7">220uF</text>
<text x="91.3" y="32.7">C2</text>
<text x="91.3" y="34">22uF</text>
<text x="199.6" y="32.7">C3</text>
<text x="199.6" y="34">22uF</text>
<text x="210.6" y="34">220uF</text>
<text x="78.9" y="53.2">C886</text>
<text x="204.8" y="53.2">C887</text>
<text x="78.9" y="54.6">22uF</text>
<text x="205" y="54.6">22uF</text>
<text x="78.9" y="65.6">C888</text>
<text x="210.6" y="65.6">C889</text>
<text x="78.9" y="66.9">22uF</text>
<text x="210.6" y="66.9">22uF</text>
<text x="118.7" y="157.5">AS0B826-S78B-7H</text>
</g>
<g font-size="1.2" fill="#00f">
<text x="77.9" y="32.7">+</text>
<text x="209.6" y="32.7">+ C4</text>
</g>
<text font-size="1.2" fill="#0f0" x="210.6" y="38.1">NM</text>
<g font-size="1.2" fill="#f00">
<text x="52.8" y="77.1">17</text>
<text x="58.9" y="77.2">SDIO0_CD</text>
<text x="76.4" y="76.5">SDIO0_CD</text>
<text x="195.8" y="76.5">BOOT_SEL3</text>
<text x="217" y="77.2">BOOT_SEL3</text>
<text x="231.1" y="77.1">19,20</text>
<text x="52.8" y="81.2">9</text>
<text x="58.3" y="81.5">GPIO_005</text>
<text x="76.4" y="80.6">GPIO_005</text>
<text x="195.8" y="80.6">GPIO_027</text>
<text x="217" y="81.5">GPIO_027</text>
<text x="231.1" y="81.2">23</text>
<text x="52.8" y="85.3">18</text>
<text x="52.8" y="89.4">8</text>
<text x="58.3" y="89.7">USB0_PWREN</text>
<text x="58.9" y="85.6">GPIO_008</text>
<text x="76.4" y="84.7">GPIO_008</text>
<text x="76.4" y="88.8">USB0_PWREN</text>
<text x="195.8" y="88.8">GPIO_028</text>
<text x="195.8" y="84.7">GPIO_000</text>
<text x="217" y="89.7">GPIO_028</text>
<text x="217" y="85.4">GPIO_000</text>
<text x="231.1" y="89.4">16</text>
<text x="231.1" y="85.3">16</text>
<text x="52.8" y="93.5">18</text>
<text x="58.9" y="93.8">MIPI_CSI1_XVS</text>
<text x="76.4" y="92.9">MIPI_CSI1_XVS</text>
<text x="195.8" y="92.9">GPIO_007</text>
<text x="217" y="93.8">GPIO_007</text>
<text x="231.1" y="93.5">18</text>
<text x="52.8" y="101.8">14</text>
<text x="52.8" y="97.7">17</text>
<text x="58.9" y="97.9">MIPI_CSI2_XVS</text>
<text x="76.4" y="101.2">GPIO_082</text>
<text x="76.4" y="97.1">MIPI_CSI2_XVS</text>
<text x="195.8" y="97.1">GPIO_085</text>
<text x="195.8" y="101.2">GPIO_086</text>
<text x="217" y="97.9">GPIO_085</text>
<text x="231.1" y="97.7">14</text>
<text x="231.1" y="101.8">18</text>
<text x="52.8" y="105.9">15</text>
<text x="58.9" y="102.1">GPIO_082</text>
<text x="58.9" y="106.2">MIPI_CSI2_XHS</text>
<text x="76.4" y="105.3">MIPI_CSI2_XHS</text>
<text x="195.8" y="105.3">MIPI_CSI0_XHS</text>
<text x="217" y="102.1">GPIO_086</text>
<text x="217" y="106.2">MIPI_CSI0_XHS</text>
<text x="231.1" y="105.9">15</text>
<text x="52.8" y="110">19,20</text>
<text x="58.3" y="110.1">BOOT_SEL1</text>
<text x="76.4" y="109.4">BOOT_SEL1</text>
<text x="76.4" y="113.5">MIPI_CSI0_MCLK</text>
<text x="195.8" y="109.4">MIPI_CSI0_XVS</text>
<text x="195.8" y="113.5">SDIO1_CD</text>
<text x="217" y="110.3">MIPI_CSI0_XVS</text>
<text x="231.1" y="110">18</text>
<text x="52.8" y="114.1">15</text>
<text x="58.9" y="114.4">MIPI_CSI0_MCLK</text>
<text x="195.8" y="117.6">GPIO_014</text>
<text x="217" y="118.5">GPIO_014</text>
<text x="217" y="114.3">SDIO1_CD</text>
<text x="231.1" y="118.2">14</text>
<text x="231.1" y="114.1">17</text>
<text x="52.8" y="122.4">18</text>
<text x="59" y="122.6">GPIO_083</text>
<text x="76.4" y="121.7">GPIO_083</text>
<text x="76.4" y="125.9">GPIO_087</text>
<text x="195.8" y="125.9">PHY0_LED2</text>
<text x="52.8" y="130.6">19</text>
<text x="52.8" y="126.5">18</text>
<text x="58.9" y="130.9">GPIO_084</text>
<text x="58.9" y="126.7">GPIO_087</text>
<text x="76.4" y="130">GPIO_084</text>
<text x="195.9" y="130">PHY0_LED1</text>
<text x="217" y="126.7">PHY0_LED2</text>
<text x="217" y="130.9">PHY0_LED1</text>
<text x="231.1" y="126.5">12</text>
<text x="231.1" y="130.6">12</text>
<text x="52.8" y="134.7">15</text>
<text x="58.9" y="135">MIPI_CSI3_XHS</text>
<text x="76.4" y="134.1">MIPI_CSI3_XHS</text>
<text x="52.8" y="142.9">17</text>
<text x="52.8" y="138.8">15</text>
<text x="58.9" y="143.2">MIPI_CSI3_XVS</text>
<text x="58.9" y="139.1">MIPI_CSI3_MCLK</text>
<text x="76.4" y="142.3">MIPI_CSI3_XVS</text>
<text x="76.4" y="138.2">MIPI_CSI3_MCLK</text>
<text x="195.8" y="138.2">MIPI_CSI3_D0P_A0</text>
<text x="195.8" y="142.3">MIPI_CSI3_D0N_B0</text>
<text x="217" y="138.9">MIPI_CSI3_D0P_A0</text>
<text x="217" y="143.1">MIPI_CSI3_D0N_B0</text>
<text x="231.1" y="138.8">15</text>
<text x="231.1" y="142.9">15</text>
<text x="52.8" y="147">15</text>
<text x="58.9" y="147.3">MIPI_CSI2_MCLK</text>
<text x="76.4" y="146.4">MIPI_CSI2_MCLK</text>
<text x="195.8" y="150.5">MIPI_CSI3_CKP_C0</text>
<text x="217" y="151.3">MIPI_CSI3_CKP_C0</text>
<text x="231.1" y="151.2">15</text>
</g>
</svg>
